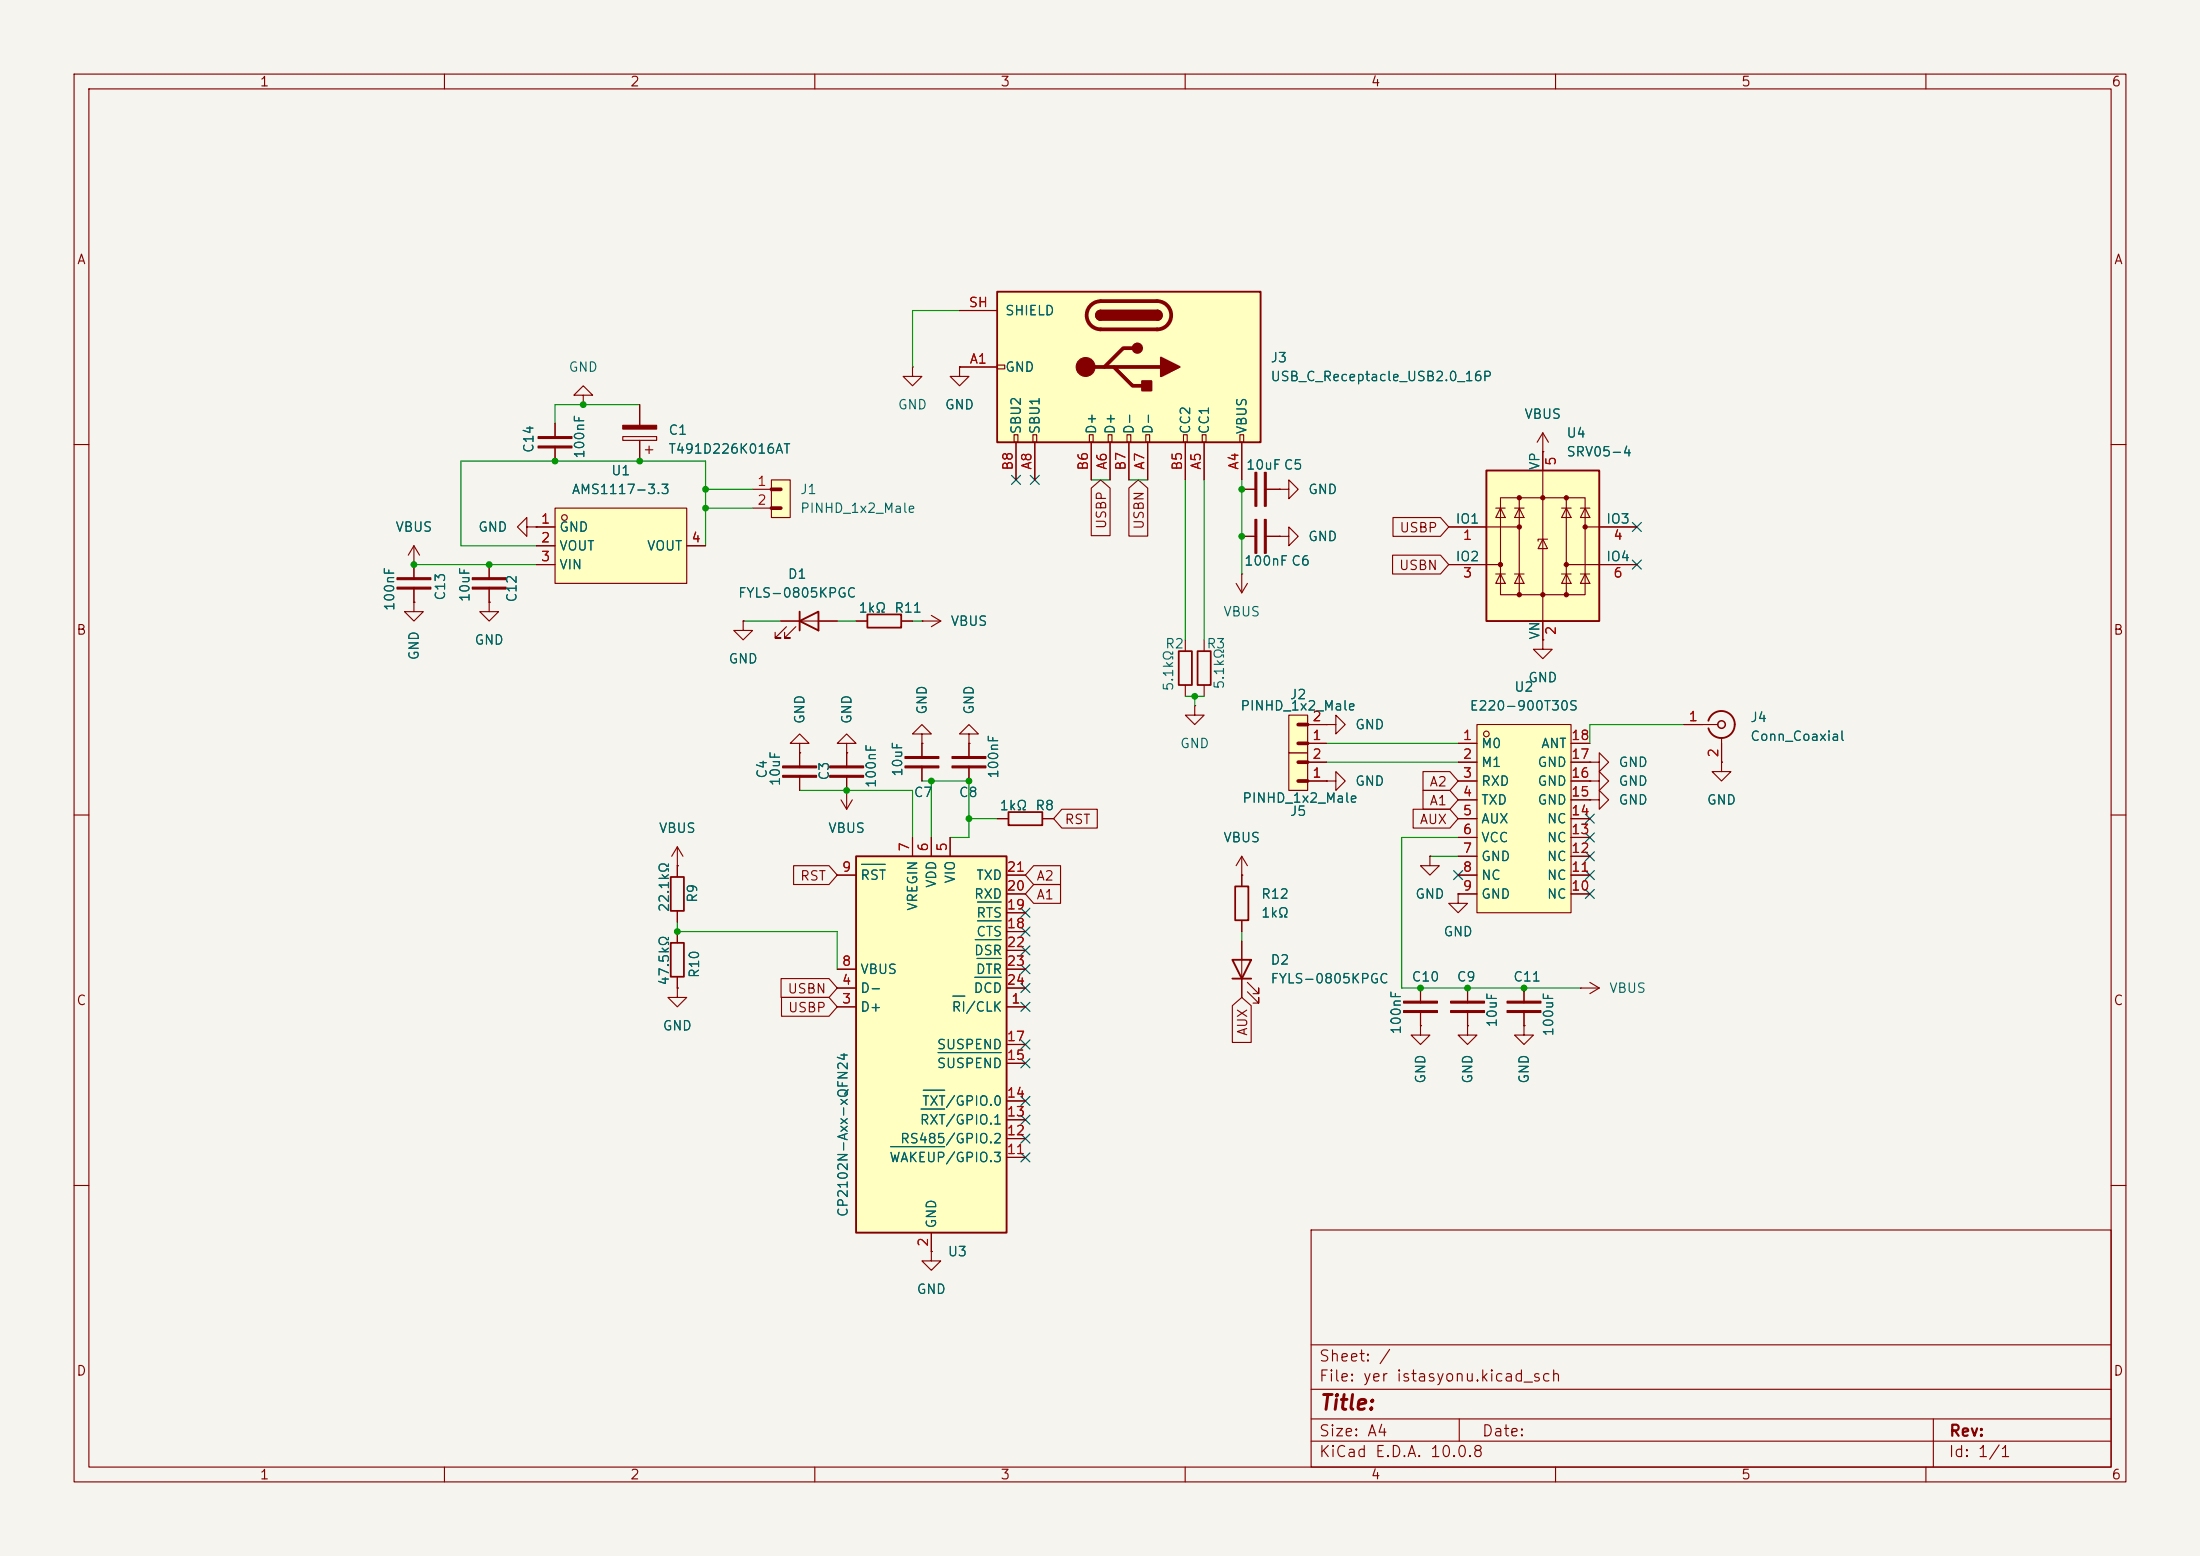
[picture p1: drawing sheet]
<svg xmlns="http://www.w3.org/2000/svg" width="297mm" height="210mm" viewBox="0 0 297 210" stroke-linecap="round" stroke-linejoin="round" font-family="sans-serif">
<path d="M0 0h297v210h-297z" fill="#f5f4ef" stroke="#f5f4ef" stroke-width=".14"/>
<g fill="none" stroke="#840000" stroke-width=".15">
<path d="M10 10h277v190h-277zM12 12h273v186h-273zM60 10v2M110 10v2M160 10v2M210 10v2M260 10v2M10 60h2M55.9 76.2h.1M55.9 73.7v4.5M55.9 79.3v2M55.9 73.7l-.8 1.2"/>
<path d="M55.9 73.7l.7 1.2M66 76.2v2M66 79.3v2M71.1 71.1v-1.2l-1.3 1.2 1.3 1.3v-1.3h1.3M72.4 71.1h.1M285 60h2M55.9 81.3v1.3h1.2l-1.2 1.2-1.3-1.2h1.3M55.9 81.3h.1M66 81.3v1.3h1.3l-1.3 1.2-1.2-1.2h1.2M66 81.3h.1M100.3 83.8v1.3h1.3l-1.3 1.3-1.2-1.3h1.2M100.3 83.8h.1"/>
<path d="M105.4 83.8h7.6M106.2 84.6l-1.6 1.5h.8h-.8v-.8M107.4 84.6l-1.5 1.5h.8h-.8v-.8M115.6 83.8h1.5M121.7 83.8h1.5M124.5 83.8h.1M124.5 83.8h2.5M125.7 83.1l1.3 .7M127 83.8l-1.3 .8M10 110h2M167.6 118.1v1.5M193 115.6v1.2h1.3l-1.3 1.3-1.2-1.3h1.2"/>
<path d="M193 115.6h.1M285 110h2M167.6 124.2v1.5M167.6 127v7.6M168.4 133.9l1.5 1.5v-.8v.8h-.7M168.4 132.6l1.5 1.5v-.7v.7h-.7M196.8 120.7v1.2h1.3l-1.3 1.3-1.2-1.3h1.2M196.8 120.7h.1M205.7 133.4v2M205.7 136.4v2M213.4 133.4h.1M213.4 133.4h2.5"/>
<path d="M214.6 132.6l1.3 .8M215.9 133.4l-1.3 .7M10 160h2M177 166h108v32h-108zM285 160h2M60 198v2M110 198v2M160 198v2M177 194.5h108M177 191.5h108M177 187.5h108M177 181.5h108"/>
<path d="M197 191.5v3M210 198v2M260 198v2M261 191.5v6.5"/>
</g>
<g fill="#840000" stroke="#840000" stroke-width=".15">
<path d="M63.8 78h4.5v.2h-4.5z"/>
<path d="M63.8 79.2h4.5v.3h-4.5z"/>
<path d="M203.5 135.1h4.5v.3h-4.5z"/>
<path d="M203.5 136.4h4.5v.3h-4.5z"/>
<path d="M53.6 78h4.6v.2h-4.6z"/>
<path d="M53.6 79.2h4.6v.3h-4.6z"/>
</g>
<path d="M117.1 82.9h4.6v1.8h-4.6zM166.8 119.6h1.7v4.6h-1.7z" fill="none" stroke="#840000" stroke-width=".24"/>
<path d="M107.9 83.8l2.6-1.2v2.5zM107.9 82.6v2.5M166.4 129.5h2.5l-1.3 2.6zM166.4 132.1h2.5" fill="none" stroke="#840000" stroke-width=".25"/>
<path d="M74.9 68.6h17.8v10.1h-17.8z" fill="#ffffc2"/>
<g fill="none" stroke="#840000" stroke-width=".15">
<path d="M74.9 57.2v2M78.7 53.3h1.3l-1.3-1.2-1.2 1.2h1.2v1.3M78.7 54.6h.1M123.2 49.5v1.3h1.3l-1.3 1.3-1.3-1.3h1.3M123.2 49.5h.1M129.5 49.5v1.3h1.3l-1.3 1.3-1.2-1.3h1.2M129.5 49.5h.1M72.4 71.1h2.5M72.4 73.7h2.5M72.4 76.2h2.5M74.9 68.6h17.8v10.1h-17.8zM74.9 60.2v2"/>
<path d="M92.7 73.7h2.5"/>
<circle cx="76.2" cy="69.9" r=".38"/>
</g>
<g fill="#840000" stroke="#840000" stroke-width=".15">
<path d="M72.6 60.2h4.6v.3h-4.6z"/>
<path d="M72.6 58.9h4.6v.3h-4.6z"/>
</g>
<path d="M104.1 64.8h2.6v5.1h-2.6z" fill="#ffffc2"/>
<path d="M101.6 66h2.5M101.6 68.6h2.5M104.1 64.8h2.6v5.1h-2.6zM107.9 100.3h1.3l-1.3-1.2-1.2 1.2h1.2v1.3M107.9 101.6h.1M107.9 101.6v2M107.9 104.7v2M114.3 101.6v2M114.3 104.7v2M214.6 105.4h1.3v-1.3l1.3 1.3-1.3 1.3v-1.3M214.6 105.4h.1" fill="none" stroke="#840000" stroke-width=".15"/>
<path d="M104.1 66h1.3M104.1 68.6h1.3" fill="none" stroke="#840000" stroke-width=".3"/>
<path d="M104.1 66h1.3M104.1 68.6h1.3" fill="none" stroke="#840000" stroke-width=".5"/>
<g fill="#840000" stroke="#840000" stroke-width=".15">
<path d="M112 104.6h4.6v.3h-4.6z"/>
<path d="M112 103.4h4.6v.2h-4.6z"/>
<path d="M105.7 104.6h4.5v.3h-4.5z"/>
<path d="M105.7 103.4h4.5v.2h-4.5z"/>
</g>
<path d="M134.6 39.4h35.6v20.3h-35.6z" fill="#ffffc2"/>
<g fill="none" stroke="#840000" stroke-width=".15">
<path d="M129.5 49.5h5.1M129.5 41.9h5.1M134.6 49.3h1v.5h-1zM136.9 58.7h.5v1h-.5zM137.2 59.7v5.1M139.4 58.7h.6v1h-.6zM139.7 59.7v5.1M147.1 58.7h.5v1h-.5zM147.3 59.7v5.1M149.6 58.7h.5v1h-.5zM149.9 59.7v5.1M152.1 58.7h.6v1h-.6z"/>
<path d="M152.4 59.7v5.1M154.7 58.7h.5v1h-.5zM154.9 59.7v5.1M159.8 58.7h.5v1h-.5zM160 59.7v5.1M162.3 58.7h.5v1h-.5zM162.6 59.7v5.1M167.4 58.7h.5v1h-.5zM167.6 59.7v5.1"/>
</g>
<path d="M134.6 39.4h35.6v20.3h-35.6zM148.6 41.9a.63 .63 0 0 0-.6 .6 .63 .63 0 0 0 .6 .7M156.2 41.9a.64 .64 0 0 1 .7 .6 .64 .64 0 0 1-.7 .7" fill="none" stroke="#840000" stroke-width=".25"/>
<path d="M146.6 49.5h10.1M147.2 41.2a1.96 1.96 0 0 1 1.4-.6h7.6a1.91 1.91 0 0 1 1.9 1.9 1.91 1.91 0 0 1-1.9 2h-7.6a1.9 1.9 0 0 1-1.8-1.2 1.9 1.9 0 0 1 .4-2.1zM150.4 49.5l2.5 2.6h1.3M152.9 47h-1.3l-2.5 2.5" fill="none" stroke="#840000" stroke-width=".51"/>
<g fill="#840000" stroke="#840000" stroke-width=".25">
<path d="M148.6 41.9h7.6v1.3h-7.6z"/>
<path d="M156.2 41.9a.64 .64 0 0 1 .7 .6 .64 .64 0 0 1-.7 .7z"/>
<path d="M148.1 42.1l.5-.2v1.3a.63 .63 0 0 1-.6-.4 .63 .63 0 0 1 .1-.7z"/>
<path d="M156.7 48.3l2.6 1.2-2.6 1.3z"/>
<path d="M154.2 51.4h1.2v1.3h-1.2z"/>
<circle cx="153.5" cy="47" r=".63"/>
</g>
<circle cx="146.6" cy="49.5" r="1.27" fill="#840000" stroke="#840000" stroke-width=".15"/>
<path d="M200.7 63.5h15.2v20.3h-15.2z" fill="#ffffc2"/>
<g fill="none" stroke="#840000" stroke-width=".15">
<path d="M84.1 58.9h4.5v.5h-4.5zM86.4 54.6v2.8M86.4 59.4v2.8M208.3 58.4v28M208.3 58.4l-.8 1.3M208.3 58.4l.7 1.3M87.1 60.7h1M87.6 60.2v1M166.9 78.7l.7 1.3M167.6 77.5h.1M167.6 72.4h2M167.6 66h2"/>
<path d="M167.6 77.5v2.5M168.4 78.7l-.8 1.3M170.7 72.4h2M170.7 66h2M172.7 66h1.3v-1.2l1.3 1.2-1.3 1.3v-1.3M172.7 66h.1M172.7 72.4h1.3v-1.3l1.3 1.3-1.3 1.3v-1.3M172.7 72.4h.1M195.6 71.1h9.5M195.6 76.2h7M201.9 68.6h1.3M201.9 77.5h1.3"/>
<path d="M202.6 67.2h11.4v13.1h-11.4zM202.6 68.6l.6 1.3h-1.3zM202.6 77.5l.6 1.2h-1.3zM204.5 68.6h1.2M204.5 77.5h1.2M205.1 68.6l.6 1.3h-1.2zM205.1 77.5l.6 1.2h-1.2zM205.1 67.2v13.1M208.3 72.8l.6 1.2h-1.3zM208.3 61h.1M208.9 72.8h-1.3v.2M210.8 68.6h1.3"/>
<path d="M210.8 77.5h1.3M211.5 68.6l.6 1.3h-1.3zM211.5 77.5l.6 1.2h-1.3zM211.5 67.2v13.1M211.5 76.2h9.5M213.4 68.6h1.2M213.4 77.5h1.2M214 68.6l.6 1.3h-1.2zM214 77.5l.6 1.2h-1.2zM214 71.1h7M208.3 86.4v1.2h1.2l-1.2 1.3-1.3-1.3h1.3M208.3 86.4h.1"/>
<path d="M227.3 97.8h4.6M232.4 99.6v3.3M214.6 108h1.3v-1.3l1.3 1.3-1.3 1.2v-1.2M214.6 108h.1M214.6 102.9h1.3v-1.3l1.3 1.3-1.3 1.2v-1.2M214.6 102.9h.1M232.4 102.9v1.2h1.3l-1.3 1.3-1.3-1.3h1.3M232.4 102.9h.1"/>
</g>
<path d="M200.7 63.5h15.2v20.3h-15.2zM230.6 97.3a1.81 1.81 0 0 1 2.8-1 1.81 1.81 0 0 1 0 2.9 1.81 1.81 0 0 1-2.8-.9" fill="none" stroke="#840000" stroke-width=".25"/>
<g fill="#840000" stroke="#840000" stroke-width=".15">
<path d="M169.4 70.1h.3v4.6h-.3z"/>
<path d="M170.7 70.1h.2v4.6h-.2z"/>
<path d="M169.4 63.8h.3v4.5h-.3z"/>
<path d="M170.7 63.8h.2v4.5h-.2z"/>
<path d="M84.1 57.4h4.5v.5h-4.5z"/>
<circle cx="202.6" cy="76.2" r=".28"/>
<circle cx="205.1" cy="67.2" r=".28"/>
<circle cx="205.1" cy="71.1" r=".28"/>
<circle cx="205.1" cy="80.3" r=".28"/>
<circle cx="208.3" cy="67.2" r=".28"/>
<circle cx="208.3" cy="80.3" r=".28"/>
<circle cx="211.5" cy="67.2" r=".28"/>
<circle cx="211.5" cy="76.2" r=".28"/>
<circle cx="211.5" cy="80.3" r=".28"/>
<circle cx="214" cy="71.1" r=".28"/>
</g>
<circle cx="232.4" cy="97.8" r=".51" fill="none" stroke="#840000" stroke-width=".2"/>
<path d="M199.4 97.8h12.7v25.4h-12.7z" fill="#ffffc2"/>
<g fill="none" stroke="#840000" stroke-width=".15">
<path d="M199.4 97.8h12.7v25.4h-12.7zM196.8 100.3h2.6M196.8 102.9h2.6M196.8 105.4h2.6M196.8 108h2.6M196.8 110.5h2.6M196.8 113h2.6M196.8 115.6h2.6M196.8 118.1h2.6M212.1 100.3h2.5M212.1 102.9h2.5M212.1 105.4h2.5"/>
<path d="M212.1 108h2.5M212.1 110.5h2.5M212.1 113h2.5M212.1 115.6h2.5M212.1 118.1h2.5M196.8 120.7h2.6M212.1 120.7h2.5"/>
<circle cx="200.7" cy="99.1" r=".38"/>
</g>
<path d="M174 101.6h2.5v5.1h-2.5z" fill="#ffffc2"/>
<path d="M174 101.6h2.5v5.1h-2.5zM176.5 105.4h2.6M176.5 102.9h2.6" fill="none" stroke="#840000" stroke-width=".15"/>
<path d="M175.3 105.4h1.2M175.3 102.9h1.2" fill="none" stroke="#840000" stroke-width=".3"/>
<path d="M175.3 105.4h1.2M175.3 102.9h1.2" fill="none" stroke="#840000" stroke-width=".5"/>
<path d="M174 96.5h2.5v5.1h-2.5z" fill="#ffffc2"/>
<g fill="none" stroke="#840000" stroke-width=".15">
<path d="M124.5 99.1h1.2l-1.2-1.3-1.3 1.3h1.3v1.2M160 86.4v1.5M160 92.5v1.5M161.3 95.3v1.2h1.3l-1.3 1.3-1.3-1.3h1.3M161.3 95.3h.1M162.6 86.4v1.5M162.6 92.5v1.5M174 96.5h2.5v5.1h-2.5zM176.5 97.8h2.6M179.1 97.8h1.2v-1.3l1.3 1.3-1.3 1.3v-1.3M179.1 97.8h.1M91.4 116.8h.1"/>
<path d="M91.4 114.3v4M91.4 114.3l-.7 1.3M91.4 114.3l.8 1.3M113.5 108l.8 1.2M114.3 106.7h.1M114.3 100.3h1.3l-1.3-1.2-1.3 1.2h1.3v1.3M114.3 101.6h.1M114.3 106.7v2.5M115.1 108l-.8 1.2M124.5 100.3h.1M124.5 100.3v2M124.5 103.4v2"/>
<path d="M134.6 110.5h1.5M140.7 110.5h1.5M167.6 118.1h.1M167.6 115.6l-.7 1.2M167.6 115.6l.8 1.2M167.6 115.6v2.5M176.5 100.3h2.6M179.1 105.4h1.2v-1.3l1.3 1.3-1.3 1.3v-1.3M179.1 105.4h.1M91.4 133.4v1.2h1.3l-1.3 1.3-1.2-1.3h1.2M91.4 133.4h.1M91.4 123v1.5"/>
<path d="M91.4 125.7v1.5M91.4 131.9v1.5M191.8 138.4v1.3h1.2l-1.2 1.3-1.3-1.3h1.3M191.8 138.4h.1M191.8 133.4v2M191.8 136.4v2M198.1 138.4v1.3h1.3l-1.3 1.3-1.3-1.3h1.3M198.1 138.4h.1M198.1 133.4v2M198.1 136.4v2M205.7 138.4v1.3h1.3l-1.3 1.3-1.2-1.3h1.2M205.7 138.4h.1"/>
</g>
<path d="M175.3 97.8h1.2M175.3 100.3h1.2" fill="none" stroke="#840000" stroke-width=".3"/>
<path d="M175.3 97.8h1.2M175.3 100.3h1.2" fill="none" stroke="#840000" stroke-width=".5"/>
<g fill="#840000" stroke="#840000" stroke-width=".15">
<path d="M189.5 135.1h4.6v.3h-4.6z"/>
<path d="M189.5 136.4h4.6v.3h-4.6z"/>
<path d="M195.8 135.1h4.6v.3h-4.6z"/>
<path d="M195.8 136.4h4.6v.3h-4.6z"/>
<path d="M122.2 103.4h4.5v.2h-4.5z"/>
<path d="M122.2 102.1h4.5v.3h-4.5z"/>
</g>
<path d="M159.1 87.9h1.8v4.6h-1.8zM161.7 87.9h1.7v4.6h-1.7zM90.6 118.4h1.7v4.5h-1.7zM136.1 109.6h4.6v1.8h-4.6zM90.6 127.3h1.7v4.5h-1.7z" fill="none" stroke="#840000" stroke-width=".24"/>
<path d="M115.6 115.6h20.3v50.8h-20.3z" fill="#ffffc2"/>
<path d="M115.6 115.6h20.3v50.8h-20.3z" fill="none" stroke="#840000" stroke-width=".25"/>
<g fill="none" stroke="#840000" stroke-width=".15">
<path d="M74.9 57.2v2M86.4 54.6v2.8M86.4 59.4v2.8M129.5 49.5h.1M129.5 49.5h5.1M129.5 41.9h5.1M137.2 59.7v5.1M139.7 59.7v5.1M147.3 59.7v5.1M149.9 59.7v5.1M152.4 59.7v5.1M154.9 59.7v5.1"/>
<path d="M160 59.7v5.1M162.6 59.7v5.1M167.6 59.7v5.1M55.9 76.2h.1M55.9 76.2v2M55.9 79.3v2M66 76.2v2M66 79.3v2M72.4 71.1h.1M72.4 71.1h2.5M72.4 73.7h2.5M72.4 76.2h2.5"/>
<path d="M74.9 60.2v2M92.7 73.7h2.5M147.3 65.9l1.3-1.1 1.3 1.1v6.4h-2.6zM152.4 65.9l1.3-1.1 1.2 1.1v6.5h-2.5zM167.6 66h2M167.6 72.4h2M170.7 66h2M170.7 72.4h2M172.7 72.4h.1M172.7 66h.1M188 74.9h6.5l1.1 1.3-1.1 1.3h-6.5zM188.1 69.8h6.4l1.1 1.3-1.1 1.3h-6.4z"/>
<path d="M195.6 71.1h5.1M195.6 76.2h5.1M208.3 61h.1M208.3 61v2.5M215.9 71.1h5.1M215.9 76.2h5.1M55.9 81.3h.1M66 81.3h.1M100.3 83.8h.1M105.4 83.8h2.5M110.5 83.8h2.5M115.6 83.8h1.5"/>
<path d="M121.7 83.8h1.5M124.5 83.8h.1M130.8 99.1h1.3l-1.3-1.3-1.3 1.3h1.3v1.2M176.5 97.8h2.6M179.1 97.8h.1M208.3 86.4h.1M208.3 83.8v2.6M227.3 97.8h2.6M91.4 116.8h.1M91.4 116.8v1.5M107.1 116.8h4.8l1.1 1.3-1.1 1.3h-4.8zM107.9 101.6h.1"/>
<path d="M107.9 101.6v2M107.9 104.7v2M113 118.1h2.6M114.3 106.7h.1M114.3 101.6h.1M114.3 101.6v2M114.3 104.7v2M123.2 113v2.6M124.5 100.3h.1M124.5 100.3v2M124.5 103.4v2M125.7 113v2.6"/>
<path d="M128.3 113v2.6M130.8 100.3h.1M130.8 100.3v2M130.8 103.4v2M134.6 110.5h1.5M135.9 118.1h2.5M139.5 119.4h3.7v2.5h-3.7l-1.1-1.2zM139.5 116.8h3.7v2.6h-3.7l-1.1-1.3zM140.7 110.5h1.5M143.4 109.2h4.7v2.6h-4.7l-1.2-1.3zM167.6 118.1h.1M167.6 118.1v1.5"/>
<path d="M176.5 100.3h2.6M176.5 105.4h2.6M176.5 102.9h2.6M179.1 105.4h.1M190.8 109.2h4.9l1.1 1.3-1.1 1.3h-4.9zM192.1 106.7h3.6l1.1 1.3-1.1 1.2h-3.6zM192.1 104.1h3.6l1.1 1.3-1.1 1.3h-3.6zM193 115.6h.1M196.8 118.1h2.6M196.8 110.5h2.6M196.8 100.3h2.6M196.8 105.4h2.6"/>
<path d="M196.8 102.9h2.6M196.8 108h2.6M196.8 113h2.6M196.8 115.6h2.6M212.1 118.1h2.5M212.1 110.5h2.5M212.1 100.3h2.5M212.1 105.4h2.5M212.1 102.9h2.5M212.1 108h2.5M212.1 113h2.5M212.1 115.6h2.5"/>
<path d="M214.6 102.9h.1M214.6 105.4h.1M214.6 108h.1M232.4 102.9h.1M232.4 100.3v2.6M91.4 133.4h.1M91.4 123v1.5M91.4 125.7v1.5M91.4 131.9v1.5M105.4 132.1h6.5l1.1 1.3-1.1 1.2h-6.5zM105.5 134.6h6.4l1.1 1.3-1.1 1.3h-6.4zM113 135.9h2.6"/>
<path d="M113 133.4h2.6M113 130.8h2.6M135.9 135.9h2.5M135.9 133.4h2.5M135.9 130.8h2.5M135.9 125.7h2.5M135.9 123.2h2.5M135.9 120.7h2.5M135.9 128.3h2.5M166.4 135.7l1.2-1.1 1.3 1.1v5h-2.5zM167.6 124.2v1.5M167.6 127v2.5"/>
<path d="M167.6 132.1v2.5M191.8 138.4h.1M191.8 133.4v2M191.8 136.4v2M196.8 120.7h.1M196.8 120.7h2.6M198.1 138.4h.1M198.1 133.4v2M198.1 136.4v2M205.7 138.4h.1M205.7 133.4v2M205.7 136.4v2"/>
<path d="M212.1 120.7h2.5M135.9 156.2h2.5M135.9 153.7h2.5M135.9 151.1h2.5M135.9 148.6h2.5M135.9 143.5h2.5M135.9 141h2.5M125.7 168.9v1.3h1.3l-1.3 1.3-1.2-1.3h1.2M125.7 168.9h.1M125.7 166.4v2.5"/>
</g>
<path d="M116.3 116.7h3.2M128.6 134.4h1.7M131.6 131.9h3.6M131.7 126.8h3.5M131.9 129.4h3.3M132 124.3h3.2M132 121.7h3.2M120.2 154.8h7.3M124.3 149.7h3.2M124.6 147.1h2.9M126.6 142.1h8.6" fill="none" stroke="#006464" stroke-width=".15"/>
<g fill="#840000" stroke="#840000" stroke-width=".15">
<path d="M128.5 103.4h4.6v.2h-4.6z"/>
<path d="M128.5 102.1h4.6v.3h-4.6z"/>
</g>
<g fill="none" stroke="#009600" stroke-width=".15">
<path d="M86.4 54.6h-11.5v2.6M129.5 41.9h-6.3v7.6M55.9 76.2h16.5M72.4 73.7h-10.2v-11.5h33v11.5M95.2 68.6h6.4M95.2 66h6.4M147.3 64.8h2.6M152.4 64.8h2.5M160 64.8v21.6M162.6 64.8v21.6M167.6 64.8v12.7M100.3 83.8h5.1"/>
<path d="M113 83.8h2.6M123.2 83.8h1.3M160 94h2.6M161.3 94v1.3M227.3 97.8h-12.7v2.5M107.9 106.7h15.3v6.3M124.5 105.4h6.3v7.6h-2.5M125.7 105.4v7.6M130.8 110.5h3.8M179.1 100.3h17.7M179.1 102.9h17.7M193 115.6h3.8"/>
<path d="M196.8 113h-7.6v20.4h24.2M91.4 124.5v1.2h21.6v5.1M167.6 125.7v1.3"/>
</g>
<g fill="none" stroke="#000084" stroke-width=".15">
<path d="M136.6 64.2l1.2 1.2M137.8 64.2l-1.2 1.2M139.1 64.2l1.2 1.2M140.3 64.2l-1.2 1.2M220.4 75.6l1.2 1.2M220.4 70.5l1.2 1.2M221.6 70.5l-1.2 1.2M221.6 75.6l-1.2 1.2M196.2 117.5l1.3 1.2M197.5 117.5l-1.3 1.2M214 115l1.2 1.2M214 112.4l1.2 1.2"/>
<path d="M214 117.5l1.2 1.2M214 109.9l1.2 1.2M215.2 115l-1.2 1.2M215.2 112.4l-1.2 1.2M215.2 117.5l-1.2 1.2M215.2 109.9l-1.2 1.2M137.8 122.6l1.2 1.2M137.8 130.2l1.2 1.2M137.8 132.7l1.2 1.3M137.8 135.3l1.2 1.2M137.8 125.1l1.2 1.2M137.8 127.7l1.2 1.2"/>
<path d="M139 122.6l-1.2 1.2M139 130.2l-1.2 1.2M139 132.7l-1.2 1.3M139 135.3l-1.2 1.2M139 125.1l-1.2 1.2M139 127.7l-1.2 1.2M214 120l1.2 1.3M215.2 120l-1.2 1.3M137.8 153.1l1.2 1.2M137.8 148l1.2 1.2M137.8 155.6l1.2 1.2M137.8 142.9l1.2 1.2"/>
<path d="M137.8 140.4l1.2 1.2M137.8 150.5l1.2 1.2M139 153.1l-1.2 1.2M139 148l-1.2 1.2M139 155.6l-1.2 1.2M139 142.9l-1.2 1.2M139 140.4l-1.2 1.2M139 150.5l-1.2 1.2"/>
</g>
<g fill="#009600">
<circle cx="130.8" cy="105.4" r=".46"/>
<circle cx="161.3" cy="94" r=".46"/>
<circle cx="125.7" cy="105.4" r=".46"/>
<circle cx="114.3" cy="106.7" r=".46"/>
<circle cx="91.4" cy="125.7" r=".46"/>
<circle cx="130.8" cy="110.5" r=".46"/>
<circle cx="78.7" cy="54.6" r=".46"/>
<circle cx="86.4" cy="62.2" r=".46"/>
<circle cx="74.9" cy="62.2" r=".46"/>
<circle cx="55.9" cy="76.2" r=".46"/>
<circle cx="66" cy="76.2" r=".46"/>
<circle cx="95.2" cy="68.6" r=".46"/>
<circle cx="95.2" cy="66" r=".46"/>
<circle cx="205.7" cy="133.4" r=".46"/>
<circle cx="191.8" cy="133.4" r=".46"/>
<circle cx="198.1" cy="133.4" r=".46"/>
<circle cx="167.6" cy="72.4" r=".46"/>
<circle cx="167.6" cy="66" r=".46"/>
</g>
<text font-size="2" fill="#840000" x="178" y="190.8">Title:</text>
<g font-size="1.5" fill="#840000">
<text x="178" y="184.1">Sheet: /</text>
<text x="178" y="186.8">File: yer istasyonu.kicad_sch</text>
<text x="178" y="197">KiCad E.D.A. 10.0.8</text>
<text x="178" y="194.2">Size: A4</text>
<text x="200" y="194.2">Date:</text>
<text x="263" y="197">Id: 1/1</text>
<text x="263" y="194.2">Rev:</text>
</g>
<g font-size="1.3" fill="#840000">
<text x="35" y="12">1</text>
<text x="85" y="12">2</text>
<text x="135" y="12">3</text>
<text x="185" y="12">4</text>
<text x="235" y="12">5</text>
<text x="285" y="12">6</text>
<text x="10.3" y="36">A</text>
<text x="285.3" y="36">A</text>
<text x="149.6" y="71.5" transform="rotate(-90 149.6 71.5)">USBP</text>
<text x="154.7" y="71.6" transform="rotate(-90 154.7 71.6)">USBN</text>
<text x="188.8" y="77.3">USBN</text>
<text x="188.8" y="72.2">USBP</text>
<text x="10.2" y="86">B</text>
<text x="285.2" y="86">B</text>
<text x="192.9" y="106.5">A2</text>
<text x="143.6" y="111.5">RST</text>
<text x="191.6" y="111.5">AUX</text>
<text x="192.9" y="109">A1</text>
<text x="107.9" y="119.2">RST</text>
<text x="139.8" y="119.2">A2</text>
<text x="139.8" y="121.7">A1</text>
<text x="10.2" y="136">C</text>
<text x="106.2" y="134.4">USBN</text>
<text x="106.3" y="136.9">USBP</text>
<text x="285.2" y="136">C</text>
<text x="168.7" y="139.9" transform="rotate(-90 168.7 139.9)">AUX</text>
<text x="10.2" y="186">D</text>
<text x="285.2" y="186">D</text>
<text x="35" y="200">1</text>
<text x="85" y="200">2</text>
<text x="135" y="200">3</text>
<text x="185" y="200">4</text>
<text x="235" y="200">5</text>
<text x="285" y="200">6</text>
</g>
<g font-size="1.3" fill="#a90000">
<text x="130.7" y="41.8">SH</text>
<text x="130.8" y="49.4">A1</text>
<text x="102.1" y="65.9">1</text>
<text x="137" y="63.6" transform="rotate(-90 137 63.6)">B8</text>
<text x="139.6" y="63.5" transform="rotate(-90 139.6 63.5)">A8</text>
<text x="147.2" y="63.6" transform="rotate(-90 147.2 63.6)">B6</text>
<text x="149.7" y="63.5" transform="rotate(-90 149.7 63.5)">A6</text>
<text x="152.3" y="63.6" transform="rotate(-90 152.3 63.6)">B7</text>
<text x="154.8" y="63.5" transform="rotate(-90 154.8 63.5)">A7</text>
<text x="159.9" y="63.6" transform="rotate(-90 159.9 63.6)">B5</text>
<text x="162.4" y="63.5" transform="rotate(-90 162.4 63.5)">A5</text>
<text x="167.5" y="63.5" transform="rotate(-90 167.5 63.5)">A4</text>
<text x="210.3" y="63" transform="rotate(-90 210.3 63)">5</text>
<text x="72.9" y="71">1</text>
<text x="102.1" y="68.4">2</text>
<text x="72.9" y="73.5">2</text>
<text x="72.9" y="76.1">3</text>
<text x="93.2" y="73.5">4</text>
<text x="197.4" y="73.2">1</text>
<text x="217.7" y="73.2">4</text>
<text x="197.4" y="78.3">3</text>
<text x="217.7" y="78.3">6</text>
<text x="210.3" y="85.8" transform="rotate(-90 210.3 85.8)">2</text>
<text x="177.1" y="100.2">1</text>
<text x="177.1" y="97.7">2</text>
<text x="197.4" y="100.2">1</text>
<text x="212" y="100.2">18</text>
<text x="227.9" y="97.7">1</text>
<text x="177.1" y="105.3">1</text>
<text x="177.1" y="102.7">2</text>
<text x="197.4" y="102.7">2</text>
<text x="197.4" y="105.3">3</text>
<text x="197.4" y="107.8">4</text>
<text x="212" y="107.8">15</text>
<text x="212" y="105.3">16</text>
<text x="212" y="102.7">17</text>
<text x="232.3" y="102.3" transform="rotate(-90 232.3 102.3)">2</text>
<text x="197.4" y="110.4">5</text>
<text x="197.4" y="112.9">6</text>
<text x="212" y="112.9">13</text>
<text x="212" y="110.4">14</text>
<text x="113.6" y="118">9</text>
<text x="123.1" y="115" transform="rotate(-90 123.1 115)">7</text>
<text x="125.6" y="115" transform="rotate(-90 125.6 115)">6</text>
<text x="128.1" y="115" transform="rotate(-90 128.1 115)">5</text>
<text x="135.8" y="118">21</text>
<text x="197.4" y="115.4">7</text>
<text x="197.4" y="118">8</text>
<text x="212" y="118">11</text>
<text x="212" y="115.4">12</text>
<text x="135.8" y="125.6">18</text>
<text x="135.8" y="123.1">19</text>
<text x="135.8" y="120.5">20</text>
<text x="197.4" y="120.5">9</text>
<text x="212" y="120.5">10</text>
<text x="113.6" y="130.7">8</text>
<text x="135.8" y="128.1">22</text>
<text x="135.8" y="130.7">23</text>
<text x="113.6" y="135.8">3</text>
<text x="113.6" y="133.2">4</text>
<text x="135.8" y="133.2">24</text>
<text x="136.4" y="135.8">1</text>
<text x="135.8" y="143.4">15</text>
<text x="135.8" y="140.8">17</text>
<text x="135.8" y="148.5">14</text>
<text x="135.8" y="153.5">12</text>
<text x="135.8" y="151">13</text>
<text x="135.8" y="156.1">11</text>
<text x="125.6" y="168.4" transform="rotate(-90 125.6 168.4)">2</text>
</g>
<g font-size="1.3" fill="#006464">
<text x="135.6" y="42.9">SHIELD</text>
<text x="76.7" y="50.5">GND</text>
<text x="135.6" y="50.5">GND</text>
<text x="171.4" y="49.2">J3</text>
<text x="171.4" y="51.8">USB_C_Receptacle_USB2.0_16P</text>
<text x="90.2" y="59">C1</text>
<text x="121.1" y="55.6">GND</text>
<text x="127.5" y="55.6">GND</text>
<text x="138.1" y="58.7" transform="rotate(-90 138.1 58.7)">SBU2</text>
<text x="140.7" y="58.7" transform="rotate(-90 140.7 58.7)">SBU1</text>
<text x="148.3" y="58.7" transform="rotate(-90 148.3 58.7)">D+</text>
<text x="150.8" y="58.7" transform="rotate(-90 150.8 58.7)">D+</text>
<text x="153.4" y="58.7" transform="rotate(-90 153.4 58.7)">D-</text>
<text x="155.9" y="58.7" transform="rotate(-90 155.9 58.7)">D-</text>
<text x="161" y="58.7" transform="rotate(-90 161 58.7)">CC2</text>
<text x="163.5" y="58.7" transform="rotate(-90 163.5 58.7)">CC1</text>
<text x="168.6" y="58.7" transform="rotate(-90 168.6 58.7)">VBUS</text>
<text x="205.7" y="56.8">VBUS</text>
<text x="211.4" y="59.4">U4</text>
<text x="72.3" y="61.2" transform="rotate(-90 72.3 61.2)">C14</text>
<text x="79.2" y="62" transform="rotate(-90 79.2 62)">100nF</text>
<text x="82.4" y="64.5">U1</text>
<text x="90.2" y="61.5">T491D226K016AT</text>
<text x="168.1" y="63.7">10uF C5</text>
<text x="208.1" y="63.5" transform="rotate(-90 208.1 63.5)">VP</text>
<text x="211.4" y="61.9">SRV05-4</text>
<text x="77.1" y="67">AMS1117-3.3</text>
<text x="107.9" y="67">J1</text>
<text x="107.9" y="69.5">PINHD_1x2_Male</text>
<text x="176.5" y="67">GND</text>
<text x="196.4" y="71">IO1</text>
<text x="216.7" y="71">IO3</text>
<text x="53.3" y="72.1">VBUS</text>
<text x="64.5" y="72.1">GND</text>
<text x="75.4" y="72.1">GND</text>
<text x="75.4" y="74.6">VOUT</text>
<text x="75.4" y="77.2">VIN</text>
<text x="87.3" y="74.6">VOUT</text>
<text x="167.9" y="76.7">100nF C6</text>
<text x="176.5" y="73.4">GND</text>
<text x="196.4" y="76.1">IO2</text>
<text x="216.7" y="76.1">IO4</text>
<text x="53.5" y="82.6" transform="rotate(-90 53.5 82.6)">100nF</text>
<text x="60.4" y="81.1" transform="rotate(-90 60.4 81.1)">C13</text>
<text x="63.7" y="81.3" transform="rotate(-90 63.7 81.3)">10uF</text>
<text x="70.1" y="81.4" transform="rotate(-90 70.1 81.4)">C12</text>
<text x="99.6" y="81">FYLS-0805KPGC</text>
<text x="106.3" y="78.4">D1</text>
<text x="115.8" y="83">1kΩ</text>
<text x="120.6" y="83">R11</text>
<text x="165.1" y="83.5">VBUS</text>
<text x="56.8" y="89.2" transform="rotate(-90 56.8 89.2)">GND</text>
<text x="64" y="87.3">GND</text>
<text x="98.3" y="89.9">GND</text>
<text x="128.3" y="84.8">VBUS</text>
<text x="157.2" y="87.8">R2</text>
<text x="162.8" y="87.8">R3</text>
<text x="208.1" y="86.4" transform="rotate(-90 208.1 86.4)">VN</text>
<text x="158.7" y="93.4" transform="rotate(-90 158.7 93.4)">5.1kΩ</text>
<text x="165.6" y="93.1" transform="rotate(-90 165.6 93.1)">5.1kΩ</text>
<text x="174" y="94.7">J2</text>
<text x="204.3" y="93.7">U2</text>
<text x="206.2" y="92.4">GND</text>
<text x="108.9" y="97.8" transform="rotate(-90 108.9 97.8)">GND</text>
<text x="115.3" y="97.8" transform="rotate(-90 115.3 97.8)">GND</text>
<text x="125.4" y="96.5" transform="rotate(-90 125.4 96.5)">GND</text>
<text x="131.8" y="96.5" transform="rotate(-90 131.8 96.5)">GND</text>
<text x="159.2" y="101.3">GND</text>
<text x="167.4" y="96.2">PINHD_1x2_Male</text>
<text x="182.9" y="98.8">GND</text>
<text x="198.3" y="96.2">E220-900T30S</text>
<text x="199.9" y="101.3">M0</text>
<text x="208" y="101.3">ANT</text>
<text x="236.2" y="97.8">J4</text>
<text x="236.2" y="100.3">Conn_Coaxial</text>
<text x="103.8" y="105.2" transform="rotate(-90 103.8 105.2)">C4</text>
<text x="105.6" y="106.2" transform="rotate(-90 105.6 106.2)">10uF</text>
<text x="112.2" y="105.4" transform="rotate(-90 112.2 105.4)">C3</text>
<text x="118.6" y="106.4" transform="rotate(-90 118.6 106.4)">100nF</text>
<text x="122.1" y="104.9" transform="rotate(-90 122.1 104.9)">10uF</text>
<text x="123.3" y="107.9">C7</text>
<text x="129.4" y="107.9">C8</text>
<text x="135.1" y="105.2" transform="rotate(-90 135.1 105.2)">100nF</text>
<text x="182.9" y="106.4">GND</text>
<text x="199.9" y="103.8">M1</text>
<text x="199.9" y="106.4">RXD</text>
<text x="207.5" y="106.4">GND</text>
<text x="207.5" y="103.8">GND</text>
<text x="218.4" y="106.4">GND</text>
<text x="218.4" y="103.8">GND</text>
<text x="88.9" y="112.7">VBUS</text>
<text x="111.7" y="112.7">VBUS</text>
<text x="134.9" y="109.7">1kΩ</text>
<text x="139.7" y="109.7">R8</text>
<text x="165.1" y="114">VBUS</text>
<text x="167.6" y="108.7">PINHD_1x2_Male</text>
<text x="174" y="110.4">J5</text>
<text x="199.9" y="108.9">TXD</text>
<text x="199.9" y="111.5">AUX</text>
<text x="199.9" y="114">VCC</text>
<text x="207.5" y="108.9">GND</text>
<text x="208.8" y="114">NC</text>
<text x="208.8" y="111.5">NC</text>
<text x="218.4" y="108.9">GND</text>
<text x="230.3" y="108.9">GND</text>
<text x="116.1" y="119.1">RST</text>
<text x="126.7" y="119.9" transform="rotate(-90 126.7 119.9)">VDD</text>
<text x="129.2" y="119.3" transform="rotate(-90 129.2 119.3)">VIO</text>
<text x="131.7" y="119.1">TXD</text>
<text x="199.9" y="116.5">GND</text>
<text x="199.9" y="119.1">NC</text>
<text x="208.8" y="119.1">NC</text>
<text x="208.8" y="116.5">NC</text>
<text x="90.6" y="123.2" transform="rotate(-90 90.6 123.2)">22.1kΩ</text>
<text x="94.4" y="121.9" transform="rotate(-90 94.4 121.9)">R9</text>
<text x="124.2" y="123" transform="rotate(-90 124.2 123)">VREGIN</text>
<text x="131.4" y="121.6">RXD</text>
<text x="131.7" y="124.2">RTS</text>
<text x="170.2" y="121.6">R12</text>
<text x="170.2" y="124.2">1kΩ</text>
<text x="191" y="121.6">GND</text>
<text x="199.9" y="121.6">GND</text>
<text x="208.8" y="121.6">NC</text>
<text x="116.1" y="131.8">VBUS</text>
<text x="131.4" y="129.2">DSR</text>
<text x="131.6" y="131.8">DTR</text>
<text x="131.7" y="126.7">CTS</text>
<text x="171.4" y="130.5">D2</text>
<text x="194.8" y="126.7">GND</text>
<text x="90.6" y="133.1" transform="rotate(-90 90.6 133.1)">47.5kΩ</text>
<text x="94.7" y="132.1" transform="rotate(-90 94.7 132.1)">R10</text>
<text x="116.1" y="136.9">D+</text>
<text x="116.1" y="134.3">D-</text>
<text x="128.4" y="136.9">RI/CLK</text>
<text x="131.3" y="134.3">DCD</text>
<text x="171.4" y="133">FYLS-0805KPGC</text>
<text x="190.5" y="132.8">C10</text>
<text x="196.6" y="132.8">C9</text>
<text x="204.2" y="132.8">C11</text>
<text x="217.2" y="134.3">VBUS</text>
<text x="89.4" y="139.4">GND</text>
<text x="126.4" y="141.9">SUSPEND</text>
<text x="189.4" y="139.7" transform="rotate(-90 189.4 139.7)">100nF</text>
<text x="202.4" y="138.8" transform="rotate(-90 202.4 138.8)">10uF</text>
<text x="210" y="140" transform="rotate(-90 210 140)">100uF</text>
<text x="124.4" y="149.6">TXT/GPIO.0</text>
<text x="126.4" y="144.5">SUSPEND</text>
<text x="192.7" y="146.3" transform="rotate(-90 192.7 146.3)">GND</text>
<text x="199.1" y="146.3" transform="rotate(-90 199.1 146.3)">GND</text>
<text x="206.7" y="146.3" transform="rotate(-90 206.7 146.3)">GND</text>
<text x="121.4" y="154.6">RS485/GPIO.2</text>
<text x="124.1" y="152.1">RXT/GPIO.1</text>
<text x="120" y="157.2">WAKEUP/GPIO.3</text>
<text x="114.8" y="164.4" transform="rotate(-90 114.8 164.4)">CP2102N-Axx-xQFN24</text>
<text x="126.7" y="165.9" transform="rotate(-90 126.7 165.9)">GND</text>
<text x="127.9" y="169.9">U3</text>
<text x="123.7" y="175">GND</text>
</g>
</svg>
